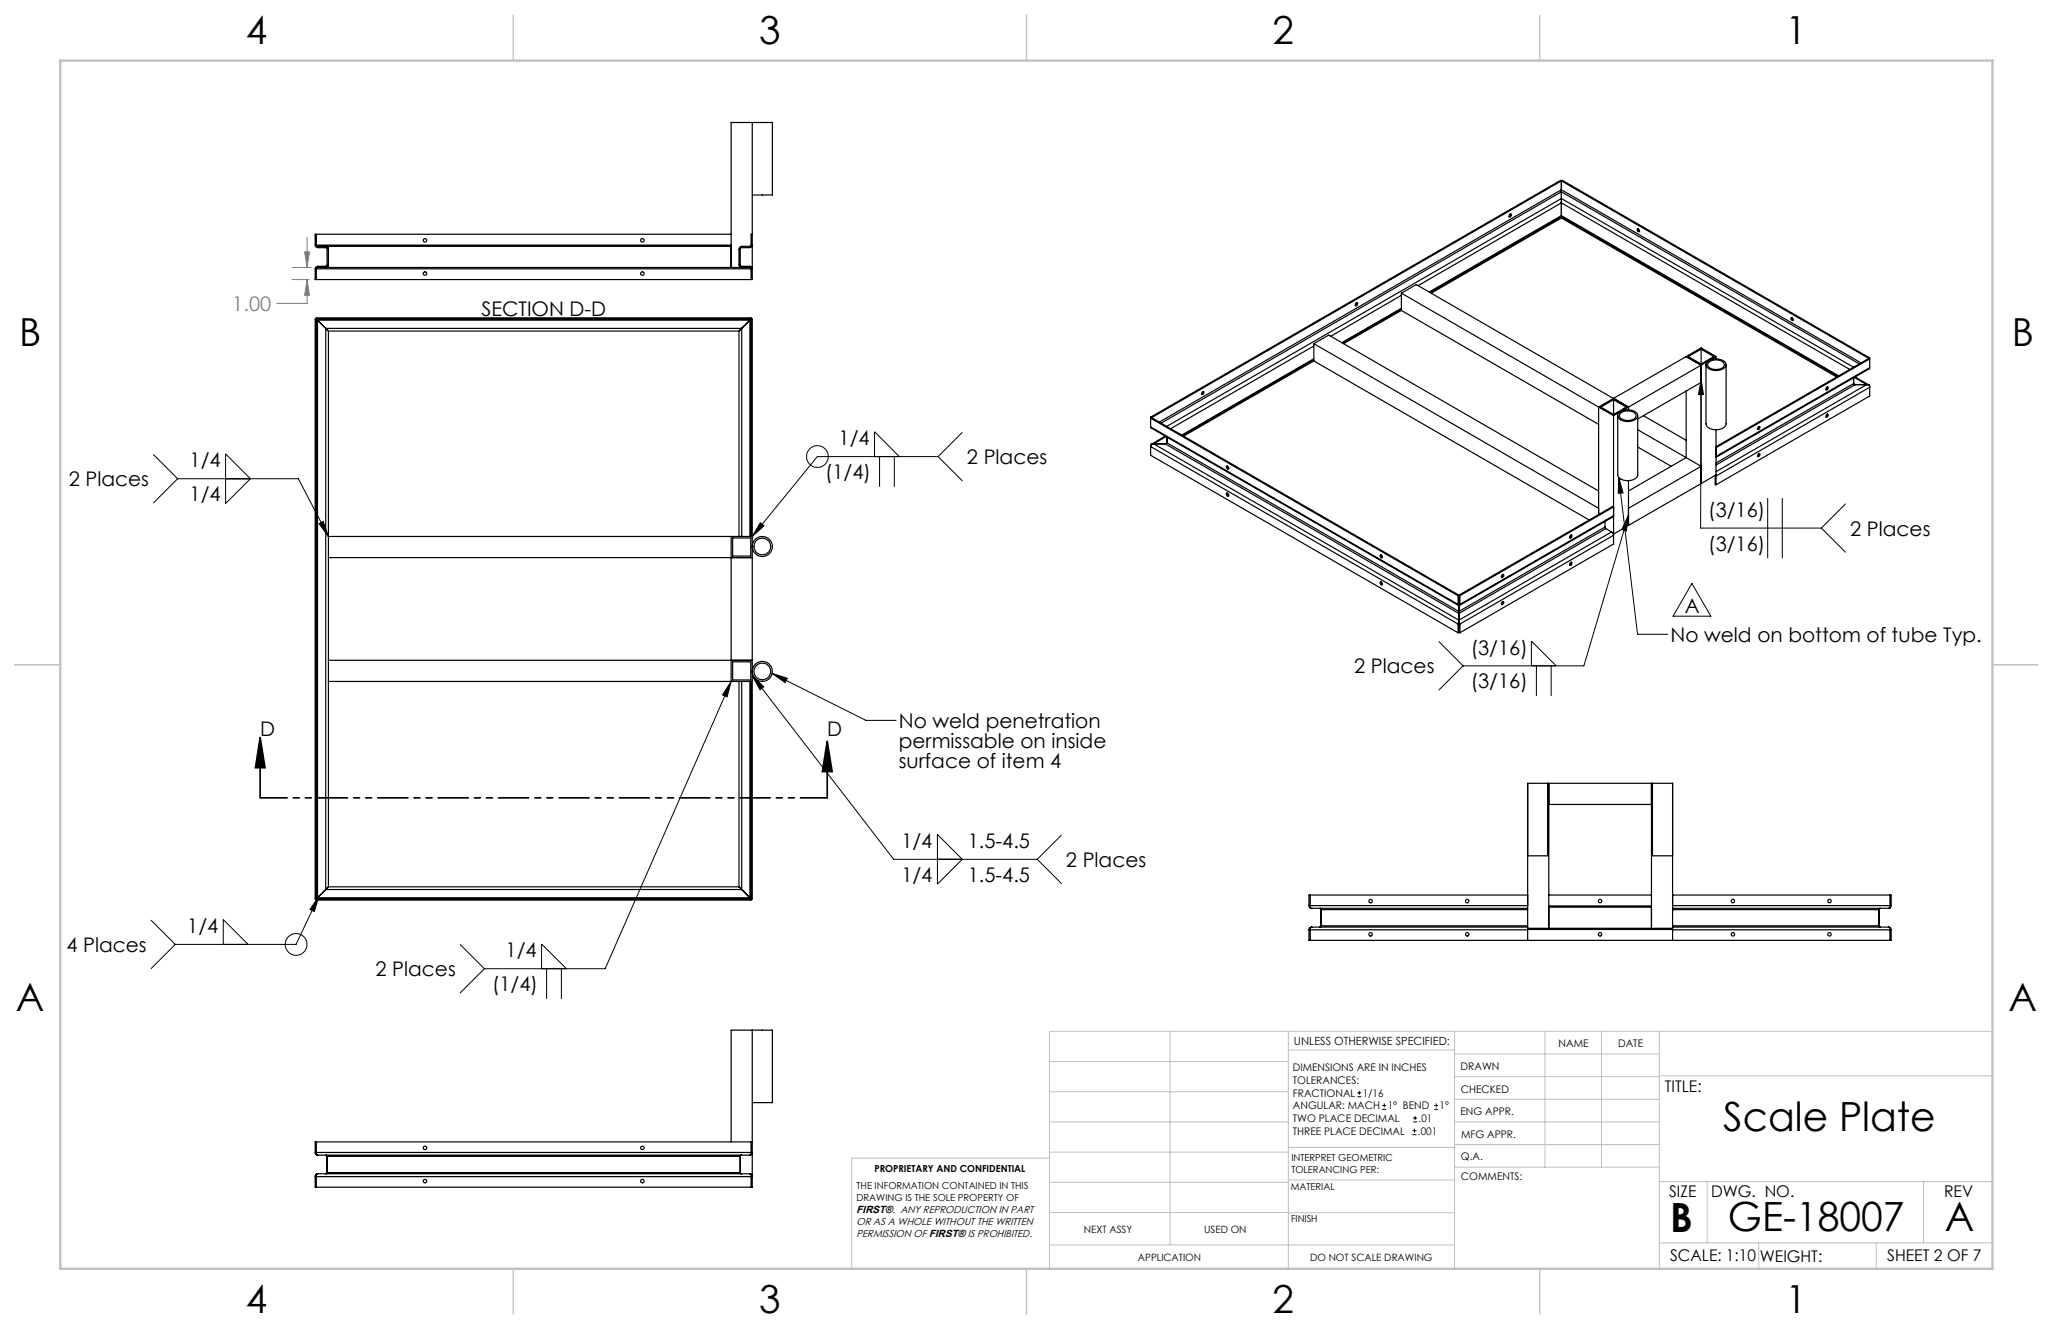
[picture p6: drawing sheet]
<svg xmlns="http://www.w3.org/2000/svg" width="432mm" height="279mm" viewBox="0 0 432 279" stroke-linecap="round" stroke-linejoin="round" font-family="sans-serif">
<g fill="none" stroke="#c0c0c0" stroke-width=".21">
<path d="M246.1 216.8v44.9M271 216.8v49.9M305.9 216.8v49.9M324.9 216.8v28.6M336.8 216.8v28.6M349 216.8v49.9M419.1 216.8h-198.4v49.9M220.7 235.9h50.3M220.7 229.5h50.3M220.7 223.2h50.3M271 220.7h34.9M305.9 231.1h43.1"/>
<path d="M305.9 226.3h43.1M305.9 221.6h43.1M305.9 235.9h43.1M349 226.2h70.1M220.7 248.6h50.3M220.7 242.2h50.3M220.7 254.9h50.3M220.7 243.5h-41.6v23.2M271 255h34.9M271 248.1h35M271 241.2h35M305.9 240.6h43.1"/>
<path d="M306 245.4h43M349 248.4h70.1M359.1 248.4v12.9M404.6 248.4v12.9M220.7 261.7h85.2M349 261.3h70.1M369.9 261.3v5.4M394.6 261.3v5.4"/>
</g>
<path d="M108 3.2v9.5M215.9 3.2v9.5M323.8 3.2v9.5M3.1 139.7h9.6M419.1 139.7h9.5M108 266.7v9.6M215.9 266.7v9.6M323.8 266.7v9.6" fill="none" stroke="#c0c0c0" stroke-width=".25"/>
<path d="M12.7 12.7h406.4v254h-406.4z" fill="none" stroke="#c0c0c0" stroke-width=".5"/>
<g fill="none" stroke="#000" stroke-width=".21">
<path d="M357.8 79.7l-.1 31.3h25.4M357.8 79.7l.5 3.2h-1zM32.3 95.6l5.1 5M47.4 95.4l5.3 5.2-5.3 5.3zM183.9 96v-5.2l5.3 5.2M185 96v6.3M188.1 96v6.3M197.3 96h-25.4l-13.7 16.8M197.3 96l5.1 5.1M202.4 90.9l-5.1 5.1M37.4 100.6h25.4l6.3 12.2M37.4 100.6l-5.1 5.1"/>
<path d="M67.1 110.1l.9-.5 1.1 3.2zM159.9 109.9l.8 .7-2.5 2.2zM340.5 100.4l.9 3.2-1 .1zM340.5 100.4l3.9 32.9h6.4M342.5 108.3l-.4 3.3-1-.3zM342.5 108.3l-9.4 31.7h-25.4M371.8 104.7v12.7M374.9 104.7v12.7M383.1 111l5.1 5.1M388.2 105.9l-5.1 5.1M302.6 134.9l5.1 5.1M307.7 140l-5.1 5.1"/>
<path d="M322.1 140v-5.2l5.2 5.2M323.1 140v6.3M326.2 140v6.3M355.8 122.7l4 6.8h-7.9zM153.8 143.3l-26.5 60.4h-25.4M153.8 143.3l-.9 3.2-.9-.4zM158.2 142.1l29.8 38.6h30.2M158.2 142.1l2.5 2.3-.9 .6zM162.4 141.6l3.2 1-.5 .9zM162.4 141.6l19.7 9.8h6.4M197.2 175.4l5.2 5.3-5.2 5.2zM223.2 175.6l-5 5.1"/>
<path d="M31.8 193.5l5.1 5M36.9 198.5l-5.1 5.1M47 198.5v-5.2l5.2 5.2M67.1 188.4l-1 3.2-.9-.4zM67.1 188.4l-4.8 10.1h-25.4M96.8 198.6l5.1 5.1M218.2 180.7l5 5M101.9 203.7l-5.1 5M113.9 203.7v-5.2l5.2 5.2M115 203.7v6.3M118.1 203.7v6.3"/>
<circle cx="171.9" cy="96" r="2.29"/>
<circle cx="62.3" cy="198.5" r="2.28"/>
</g>
<path d="M54.7 155l1 6.4h-2zM54.7 155v12.7M174 155.9l1 6.3h-2zM174 155.9v11.8" fill="none" stroke="#000" stroke-width=".35"/>
<path d="M61.4 56.2h4.1M61.4 58.8h3.6M64.1 53h1l-.5 3.2zM64.6 58.8v5h-6.4M64.6 49.9v6.3M64.6 58.8l.5 3.3h-1z" fill="none" stroke="#808080" stroke-width=".21"/>
<path d="M174 167.7h-119.3" fill="none" stroke="#000" stroke-width=".35" stroke-dasharray="6.3 1.3 1.3 1.3 1.3 1.3" stroke-dashoffset=".7"/>
<g fill="#000">
<path d="M162.4 141.6l3.2 1-.5 .9zM67.1 110.1l.9-.5 1.1 3.2zM159.9 109.9l.8 .7-2.5 2.2zM158.2 142.1l2.5 2.3-.9 .6zM153.8 143.3l-.9 3.2-.9-.4zM67.1 188.4l-1 3.2-.9-.4zM340.5 100.4l.9 3.2-1 .1zM357.8 79.7l.5 3.2h-1zM342.5 108.3l-.4 3.3-1-.3z"/>
<path d="M174 155.9l1 6.3h-2zM54.7 155l1 6.4h-2z"/>
</g>
<path d="M64.1 53h1l-.5 3.2zM64.6 58.8l.5 3.3h-1z" fill="#808080"/>
<g fill="none" stroke="#000" stroke-width=".25">
<path d="M158.2 25.8h4.3v15.2h-4.3M158.2 25.8v30.4M158.2 25.8h-4.4v30.4M328.4 39.9v.4M328.4 38l-86.2 49.8M328.4 38v1.9M328.4 38l-.2-.1-86.2 49.8M328.4 38l64.7 37.4M328.4 38l.2-.1 64.6 37.3M328.4 39.9l-84.6 48.9M328.4 39.9l63 36.4M66.5 56.5l.3-.3h90.9l.3 .3"/>
<path d="M66.5 51.5l.2 .3h87.1M66.5 49.2v2.3M66.5 56.5v2.3M66.5 56.5h91.5M66.5 51.5h87.3M68.5 51.8a.6 .6 0 0 1 .6 .6M69.1 55.7a.54 .54 0 0 1-.6 .5M69.1 51.8v4.4M153.8 49.2h-87.5v2.3a.55 .55 0 0 0 .6 .6h1.8l.1 .1v3.7l-1.9 .1a.54 .54 0 0 0-.6 .6v2.2h91.9l-.1-2.6-.3-.2h-1.9l-.2-.2v-3.6l2-.1a.6 .6 0 0 0 .5-.6M158 56.5v2.3M158.2 49.2h-.2l-.1 2.5-1.9 .1a.6 .6 0 0 0-.6 .6v3.3a.54 .54 0 0 0 .6 .5M317.6 45h.1a.32 .32 0 0 1 .1 .4 .32 .32 0 0 1-.4 .1z"/>
<path d="M317.7 45v.3l-.3 .2M328.4 41.7v1M328.4 45.3v.2M328.4 45.5l-27.6 16M328.4 45.5l58.2 33.6M328.4 40.3v1.4M328.4 42.7v2.6M328.4 45.5v.3M328.4 45.8l-27.4 15.8M328.4 45.8l57.9 33.5M328.4 41.7l-83 47.9M328.4 40.3l-84.2 48.7"/>
<path d="M328.4 42.7l-30.1 17.3M328.4 45.3l-27.8 16.1M328.4 41.7l61.5 35.5M328.4 40.3l62.7 36.2M328.4 42.7l60.7 35M328.4 45.3l58.4 33.7M344.4 48.1h.2a.35 .35 0 0 1 .2 .3 .35 .35 0 0 1-.1 .4l-.3-.2-.1-.3zM344.5 48.1l.1 .4 .2 .1M66.3 67.1h91.9v121.9h-91.9zM66.5 67.1l.3 .2zM66.8 67.3v121.4M66.8 67.3l1.7 1.7"/>
<path d="M66.8 67.3h90.9M68.5 69l.6 .6M68.5 69v118M68.5 69h87.5M69.1 69.6v116.8M69.1 69.6h86.3M155.4 69.6v43.2M156 69l-.6 .6M156 69v43.8M157.7 67.3l-1.7 1.7M157.7 67.3v45.5M157.9 67.1l-.2 .2z"/>
<path d="M276.3 75.6l-27.6 15.9M276.3 75.9l-27.3 15.8M276.3 72.2l59.9 34.7M276.3 72.2l3.2-1.8 56.7 32.8M276.3 75.9l58 33.4M276.3 72.2v3.7M276.3 72.7l-30.1 17.4M276.3 75.4l-27.8 16.1M285.2 63.7l.2-.1a.33 .33 0 0 1 .1 .5 .33 .33 0 0 1-.5 .1zM285.4 63.6l-.1 .4-.3 .2M294.7 65l-12.3 7.1M294.7 65.3l-12.1 6.9"/>
<path d="M294.7 61.6l41.5 24M294.7 61.6l3.2-1.8 41.5 24M294.7 65.3l41.5 23.9M294.7 61.6v3.7M294.7 62.1l-14.8 8.6M294.7 64.8l-12.5 7.2M354.6 75l3.2 1.8M354.6 75l-15.2 8.7M354.6 75l3.2-1.9 3.1 1.9M357.8 76.8l-15.3 8.8M357.8 73.4v3.1M357.8 76.8v24.9"/>
<path d="M357.8 73.4l2.7 1.6-2.7 1.5M357.8 73.4l-2.7 1.6 2.7 1.5M358.8 76.7v12.4a2.14 2.14 0 0 0 2.7 1.2 1.69 1.69 0 0 0 1.5-1.2v-12.4M359.1 76.1a2.84 2.84 0 0 1 3.9 .3 1.18 1.18 0 0 1-1.3 1.4 2.44 2.44 0 0 1-2.9-1l.1-.4zM359.3 76.3a2.34 2.34 0 0 1 3.3 .1 1 1 0 0 1-1.1 1.2l-.5 .1a1.53 1.53 0 0 1-1.8-1.1zM360.9 75v.5M360.9 75l-3.1 1.8M376.7 66.8h.2a.3 .3 0 0 1 .3 .3 .3 .3 0 0 1-.3 .3l-.2-.3zM376.8 66.7l.1 .3 .3 .3M389.9 79.4v1.2M390 79.3l2.6 1.6M390.2 79.3l2.9 1.7"/>
<path d="M393.1 75.4l-32.2 18.5M393.1 75.4l.1 .1-32.3 18.6M393.2 77.3l-.1 .2-32.2 18.6M393.2 75.2l-.1 .2M393.2 75.2v2.1M393.2 77.3l-32.3 18.7M242 89.7l.1 .3 64.7 37.3M242 87.7l.2 .1M242 87.7v2M242 89.7l64.7 37.4M242.2 93.4l-.2 .2v2.1l64.7 37.3M242.2 93.4l-.2 .5 64.7 37.3"/>
<path d="M242.2 87.8l-.2 .1 64.7 37.3M242.2 87.8l64.6 37.3M242.6 93.3l-.4 .1M242.6 93.3h2.5M242.6 93.3l64.2 37.1M245.1 91.7l-3 1.7M245.1 93.3l61.7 35.7M245.3 91.8l-2.7 1.5M245.4 93.1l-.3 .2M245.4 91.9v1.2M245.4 93.1l61.4 35.5M252.9 82.4l.1-.1a.32 .32 0 0 1 .2 .4 .32 .32 0 0 1-.5 .2z"/>
<path d="M253 82.3v.3l-.3 .3M258 98a.33 .33 0 0 1 .4 .2 .33 .33 0 0 1-.1 .4l-.3-.2zM258.1 98l.1 .3 .2 .2M336.2 85.6l3.2 1.8M336.2 85.6v22.6M339.4 84v3.1M339.4 87.4v24.9M339.4 83.7l3.1 1.9M339.4 83.7l-3.2 1.9M339.4 84l2.7 1.6-2.7 1.5M339.4 84l-2.7 1.6 2.7 1.5M340.3 87.4v12.4a2.12 2.12 0 0 0 2.6 1.2 1.52 1.52 0 0 0 1.6-1.2v-12.4"/>
<path d="M340.5 86.8a2.85 2.85 0 0 1 3.9 .3 1.14 1.14 0 0 1-1.3 1.4 2.5 2.5 0 0 1-2.8-.9v-.4zM340.7 87a2.34 2.34 0 0 1 3.4 .2 1.27 1.27 0 0 1-1.6 1.2 1.48 1.48 0 0 1-1.9-1.1zM342.5 85.6v.6M342.5 85.6l-3.1 1.8M344.5 90.3l10.1 5.9M344.5 94l7 4M345.7 87.4l8.9 5.2M354.6 96.2l3.2 1.8-15.3 8.9M354.6 96.2l-12.1 7M354.6 82.2v14M357.8 80.4l-13.3 7.7M360.8 99.9v1.9l.1 .1"/>
<path d="M360.9 99.9v.2M360.9 90.3v9.5l-3.1 1.9M369.8 89.7a.21 .21 0 0 1 .3 0 .21 .21 0 0 1 0 .3l-.3 .3a.3 .3 0 0 1-.2-.3 .3 .3 0 0 1 .2-.3zM369.8 95.5l.2-.1a.33 .33 0 0 1 .1 .4 .33 .33 0 0 1-.5 .1zM370 89.7l-.1 .3-.3 .2M370 95.4l-.1 .3-.3 .2M384.1 81.5l.3-.1a.32 .32 0 0 1 .1 .4 .32 .32 0 0 1-.5 .1zM384.1 87.2l.3-.1a.32 .32 0 0 1 .1 .4 .32 .32 0 0 1-.5 .1zM384.4 81.4l-.1 .2-.3 .3M384.4 87.1l-.1 .2-.3 .3M389.9 80.6l.3 .3M389.9 80.6l-29 16.7"/>
<path d="M390.2 80.9h2.4M390.2 80.9l-29.3 16.9M392.6 80.9h.5M392.6 80.9l-31.7 18.3M393.1 80.9l.1 .2v2.2l-32.3 18.6M393.1 80.9l.1 .5-32.3 18.7M69.1 117.2h89.1M69.1 112.8h89.1M153.8 112.8v30.5M154.1 113.1h3.8v3.8h-3.8zM158 112.8v-46h-91.5v122.4h91.5v-45.9M258 103.6h.1a.32 .32 0 0 1 .3 .3 .32 .32 0 0 1-.2 .4l-.3-.5z"/>
<path d="M258.1 103.6l.1 .4 .2 .2M290.3 116.7a.35 .35 0 0 1 .4 .2 .35 .35 0 0 1-.1 .4l-.3-.3zM290.4 116.6l.1 .3 .3 .3M330.3 112.6l.2-.1a.33 .33 0 0 1 .1 .4 .33 .33 0 0 1-.5 .1zM330.3 118.3l.2-.1a.33 .33 0 0 1 .1 .4 .33 .33 0 0 1-.5 .1zM330.4 112.5v.4l-.3 .1M330.4 118.2v.4l-.3 .1M337.6 110.8l.1 .3M337.6 109.6v1.2M337.6 110.8l-30.8 17.8M337.7 111.1l-30.9 17.9M337.7 111.1l1.2 .7"/>
<path d="M338.9 111.8l.4 .3 .1 .4M338.9 111.8l-32.1 18.6M339.3 112.3h.1M339.4 112.5v1.9l-32.3 18.6M339.4 112.5l-32.3 18.7M342.5 101v9.5M342.5 110.5l-3.1 1.8M357.8 101.7l-15.3 8.8M360.9 100.1v1.8M69.1 138.8h89.1M154.1 139.1h3.8v3.8h-3.8zM290.3 122.3h.2a.3 .3 0 0 1 .3 .3 .3 .3 0 0 1-.3 .3l-.2-.2z"/>
<path d="M290.4 122.3l.1 .3 .3 .3M306.7 127.1a.21 .21 0 0 0 .2 .3 .21 .21 0 0 0 .2-.3M306.7 125.2v1.9M306.7 131.2v1.8M306.8 130.7l-.1 .5M306.8 130.4v.3M306.8 128.6v.4M306.8 130.7l.3 .5M306.8 125.1l-.1 .1M306.8 125.1v3.5M306.8 129v1.4M306.8 130.7v2.2"/>
<path d="M306.8 132.9l-.1 .1M306.8 125.1l32.4-18.6 .2 .1-32.3 18.6M306.8 125.1l.3 .1M306.8 132.9l.3 .1M307.1 127.1l32.3-18.7-.1 .3-32.4 18.6M307.1 125.2v1.9M307.1 131.2v1.8M315.9 120.9l.2-.1a.32 .32 0 0 1 .1 .4 .32 .32 0 0 1-.4 .1zM315.9 126.6l.2-.1a.32 .32 0 0 1 .1 .4 .32 .32 0 0 1-.4 .1zM316.1 120.8v.2l-.3 .3M316.1 126.5v.3l-.3 .2M69.1 143.3h89.1"/>
<path d="M155.4 143.3v43.1M156 143.3v43.7M157.7 143.3v45.4M325.5 164.7v15.2h-4.2M325.5 164.7h-4.2v30.5M325.5 164.7h22.1M325.8 169.1h21.5M325.8 164.7v30.5M347.3 164.7v30.5M347.6 164.7h4.2v30.5M347.6 164.7v15.2h4.2M66.5 188.9l.3-.2z"/>
<path d="M66.8 188.7h90.9M68.5 187l-1.7 1.7M68.5 187h87.5M69.1 186.4l-.6 .6M69.1 186.4h86.3M155.4 186.4l.6 .6M156 187l1.7 1.7M157.7 188.7l.3 .3zM275.6 195l-.3 .4v2.3h122.5v-2.3l-.3-.4M275.6 190.9l45.7 .1M275.6 195v.5M275.6 190.4v.5"/>
<path d="M275.6 190.4h45.7M275.6 188.2v2.2M275.6 195.5v2.2M275.6 195.5h45.7M277.6 191l.2 .2M277.8 194.6l-.2 .3zM277.8 191.2v3.4M277.8 191.2h43.5M277.8 194.6h43.5M321.3 194.9l-45.7 .1M321.3 188.2h-46v2.3l.3 .4M321.3 195.2v.3"/>
<path d="M321.3 195.5v2.2M321.3 195.2h30.5M321.3 195.4h30.5M325.8 188.2h21.5M325.8 190.7h21.5M325.8 190.5h21.5M351.8 194.9l45.7 .1M351.8 188.2h46v2.3l-.3 .4M351.8 195.2v.3M351.8 195.5v2.2M351.8 190.4h45.7M351.8 195.5h45.7"/>
<path d="M351.8 191.2h43.4M351.8 194.6h43.4M395.2 194.6l.3 .3M395.2 191.2v3.4M395.5 191l-.3 .2M397.5 190.9l-45.7 .1M397.5 195v.5M397.5 190.4v.5M397.5 188.2v2.2M397.5 195.5v2.2M158.2 216.6h4.3v15.2h-4.3M158.2 216.6v30.5"/>
<path d="M158.2 216.6h-4.4v23.5M66.5 246.9l-.2 .3v2.4h91.9v-2.4l-.2-.3M66.5 242.7l.2 .2h91.1l.2-.2M66.5 246.9l.2-.1h91.1l.2 .1M66.5 246.9v.5M66.5 242.3v.4M66.5 240.1v2.2M66.5 247.4v2.2M66.5 247.4h91.5M66.5 242.3h91.5M68.5 242.9l.3 .2M68.8 246.5l-.3 .3"/>
<path d="M68.8 243.1v3.4M68.8 246.5h86.9M68.8 243.1h86.9M155.7 246.5l.3 .3zM155.7 243.1v3.4M156 242.9l-.3 .2M158 246.9v.5M158 242.3v.4M158 240.1v2.2M158 247.4v2.2M158.2 240.1h-91.9v2.3l.2 .3M158.2 242.3l-.2 .4"/>
<circle cx="89.4" cy="50.5" r=".38"/>
<circle cx="89.4" cy="57.5" r=".38"/>
<circle cx="135.1" cy="50.5" r=".38"/>
<circle cx="135.1" cy="57.5" r=".38"/>
<circle cx="160.3" cy="114.9" r="1.76"/>
<circle cx="160.3" cy="114.9" r="2.12"/>
<circle cx="160.3" cy="141.2" r="1.75"/>
<circle cx="160.3" cy="141.1" r="2.12"/>
<circle cx="288.3" cy="189.4" r=".36"/>
<circle cx="288.3" cy="196.4" r=".36"/>
<circle cx="308.6" cy="189.4" r=".36"/>
<circle cx="308.6" cy="196.4" r=".36"/>
<circle cx="336.5" cy="189.4" r=".36"/>
<circle cx="336.5" cy="196.4" r=".36"/>
<circle cx="364.5" cy="189.4" r=".36"/>
<circle cx="364.5" cy="196.4" r=".36"/>
<circle cx="384.8" cy="189.4" r=".36"/>
<circle cx="384.8" cy="196.4" r=".36"/>
<circle cx="89.4" cy="248.3" r=".38"/>
<circle cx="89.4" cy="241.3" r=".38"/>
<circle cx="135.1" cy="248.3" r=".38"/>
<circle cx="135.1" cy="241.3" r=".38"/>
</g>
<g fill="none" stroke="#000" stroke-width=".21">
<path d="M66.3 58.6l.2 .2M66.4 49.2l-.1 .2M66.5 58.1l-.2 .3M68.4 51.8l-.3 .3M69.1 55.6l-.7 .6-.2-.2M155.4 53.4l.3 .3M155.7 54.3l-.3 .2M158.2 56.3l-.2 .2M285.5 230.6h.8M285.5 229.7h.8M285.9 229.3v.9M290.7 233.2h.8"/>
<path d="M290.7 232.4h.8M291.1 232v.8M297.1 238.5h.8M297.1 237.7h.8M297.2 235.9h.9M297.2 235.1h.9M297.5 237.3v.8M297.6 234.6v.9M301.7 233.2h.8M301.7 232.4h.8M302.1 232v.8"/>
</g>
<g font-size="8.5">
<text x="362.4" y="237.7">Scale Plate</text>
<text x="351.3" y="259">B</text>
<text x="363.4" y="258.9">GE-18007</text>
<text x="409.1" y="258.9">A</text>
</g>
<g font-size="8.1">
<text x="51.7" y="9.3">4</text>
<text x="159.7" y="9.3">3</text>
<text x="267.6" y="9.3">2</text>
<text x="375.6" y="9.3">1</text>
<text x="4" y="72.8">B</text>
<text x="423.1" y="72.8">B</text>
<text x="3.3" y="212.5">A</text>
<text x="422.4" y="212.5">A</text>
<text x="51.7" y="276">4</text>
<text x="159.7" y="276">3</text>
<text x="267.6" y="276">2</text>
<text x="375.6" y="276">1</text>
</g>
<text font-size="4.2" fill="#808080" x="48.9" y="65.4">1.00</text>
<g font-size="4.2">
<text x="101.2" y="66.4">SECTION D-D</text>
<text x="176.4" y="93.6">1/4</text>
<text x="39.9" y="98.2">1/4</text>
<text x="173.5" y="100.7">(1/4)</text>
<text x="203.4" y="97.6">2 Places</text>
<text x="14.5" y="102.2">2 Places</text>
<text x="39.9" y="105.3">1/4</text>
<text x="359.3" y="108.6">(3/16)</text>
<text x="389.2" y="112.6">2 Places</text>
<text x="359.3" y="115.7">(3/16)</text>
<text x="354.4" y="128.9">A</text>
<text x="309.3" y="137.6">(3/16)</text>
<text x="351.3" y="134.9">No weld on bottom of tube Typ.</text>
<text x="284.8" y="141.6">2 Places</text>
<text x="309.3" y="144.7">(3/16)</text>
<text x="54.7" y="154.7">D</text>
<text x="174" y="154.7">D</text>
<text x="189" y="153">No weld penetration</text>
<text x="189" y="157.2">permissable on inside</text>
<text x="189" y="161.4">surface of item 4</text>
<text x="189.6" y="178.3">1/4</text>
<text x="203.5" y="178.3">1.5-4.5</text>
<text x="189.6" y="185.4">1/4</text>
<text x="203.5" y="185.4">1.5-4.5</text>
<text x="224.2" y="182.3">2 Places</text>
<text x="39.4" y="196.2">1/4</text>
<text x="14" y="200.1">4 Places</text>
<text x="106.3" y="201.3">1/4</text>
<text x="79" y="205.3">2 Places</text>
<text x="103.5" y="208.4">(1/4)</text>
</g>
<g font-size="3.4">
<text x="350.2" y="229.5">TITLE:</text>
<text x="351.1" y="251.6">SIZE</text>
<text x="359.9" y="251.6">DWG. NO.</text>
<text x="408.9" y="251.7">REV</text>
<text x="351.2" y="265.2">SCALE: 1:10</text>
<text x="370.1" y="265.3">WEIGHT:</text>
<text x="396.9" y="265.2">SHEET 2 OF 7</text>
</g>
<text font-size="2.4" x="272.2" y="219.7">UNLESS OTHERWISE SPECIFIED:</text>
<g font-size="2.2">
<text x="327.8" y="220.1">NAME</text>
<text x="340.3" y="220.2">DATE</text>
<text x="271.9" y="225.3">DIMENSIONS ARE IN INCHES</text>
<text x="271.9" y="227.9">TOLERANCES:</text>
<text x="307.2" y="224.9">DRAWN</text>
<text x="271.9" y="230.6">FRACTIONAL</text>
<text x="271.9" y="233.2">ANGULAR: MACH</text>
<text x="286.6" y="230.6">1/16</text>
<text x="291.9" y="233.2">1° BEND</text>
<text x="302.8" y="233.2">1°</text>
<text x="307.3" y="229.8">CHECKED</text>
<text x="271.9" y="238.5">THREE PLACE DECIMAL</text>
<text x="271.9" y="235.9">TWO PLACE DECIMAL</text>
<text x="298.2" y="238.5">.001</text>
<text x="298.4" y="235.9">.01</text>
<text x="307.2" y="234.5">ENG APPR.</text>
<text x="307.3" y="239.2">MFG APPR.</text>
<text x="307.3" y="243.9">Q.A.</text>
<text x="307.3" y="248.1">COMMENTS:</text>
<text x="180.2" y="255.1">FIRST®. ANY REPRODUCTION IN PART</text>
</g>
<g font-size="2.1">
<text x="180.2" y="257.6">OR AS A WHOLE WITHOUT THE WRITTEN</text>
<text x="180.2" y="260.1">PERMISSION OF FIRST® IS PROHIBITED.</text>
<text x="227.9" y="259.2">NEXT ASSY</text>
<text x="253.3" y="259.2">USED ON</text>
<text x="239.3" y="265">APPLICATION</text>
<text x="275.5" y="265.1">DO NOT SCALE DRAWING</text>
</g>
<g font-size="2">
<text x="271.6" y="244.1">INTERPRET GEOMETRIC</text>
<text x="180.2" y="250">THE INFORMATION CONTAINED IN THIS</text>
<text x="183.9" y="246.4">PROPRIETARY AND CONFIDENTIAL</text>
<text x="271.5" y="250.2">MATERIAL</text>
<text x="271.6" y="246.6">TOLERANCING PER:</text>
<text x="180.2" y="252.5">DRAWING IS THE SOLE PROPERTY OF</text>
<text x="271.5" y="257">FINISH</text>
</g>
</svg>
